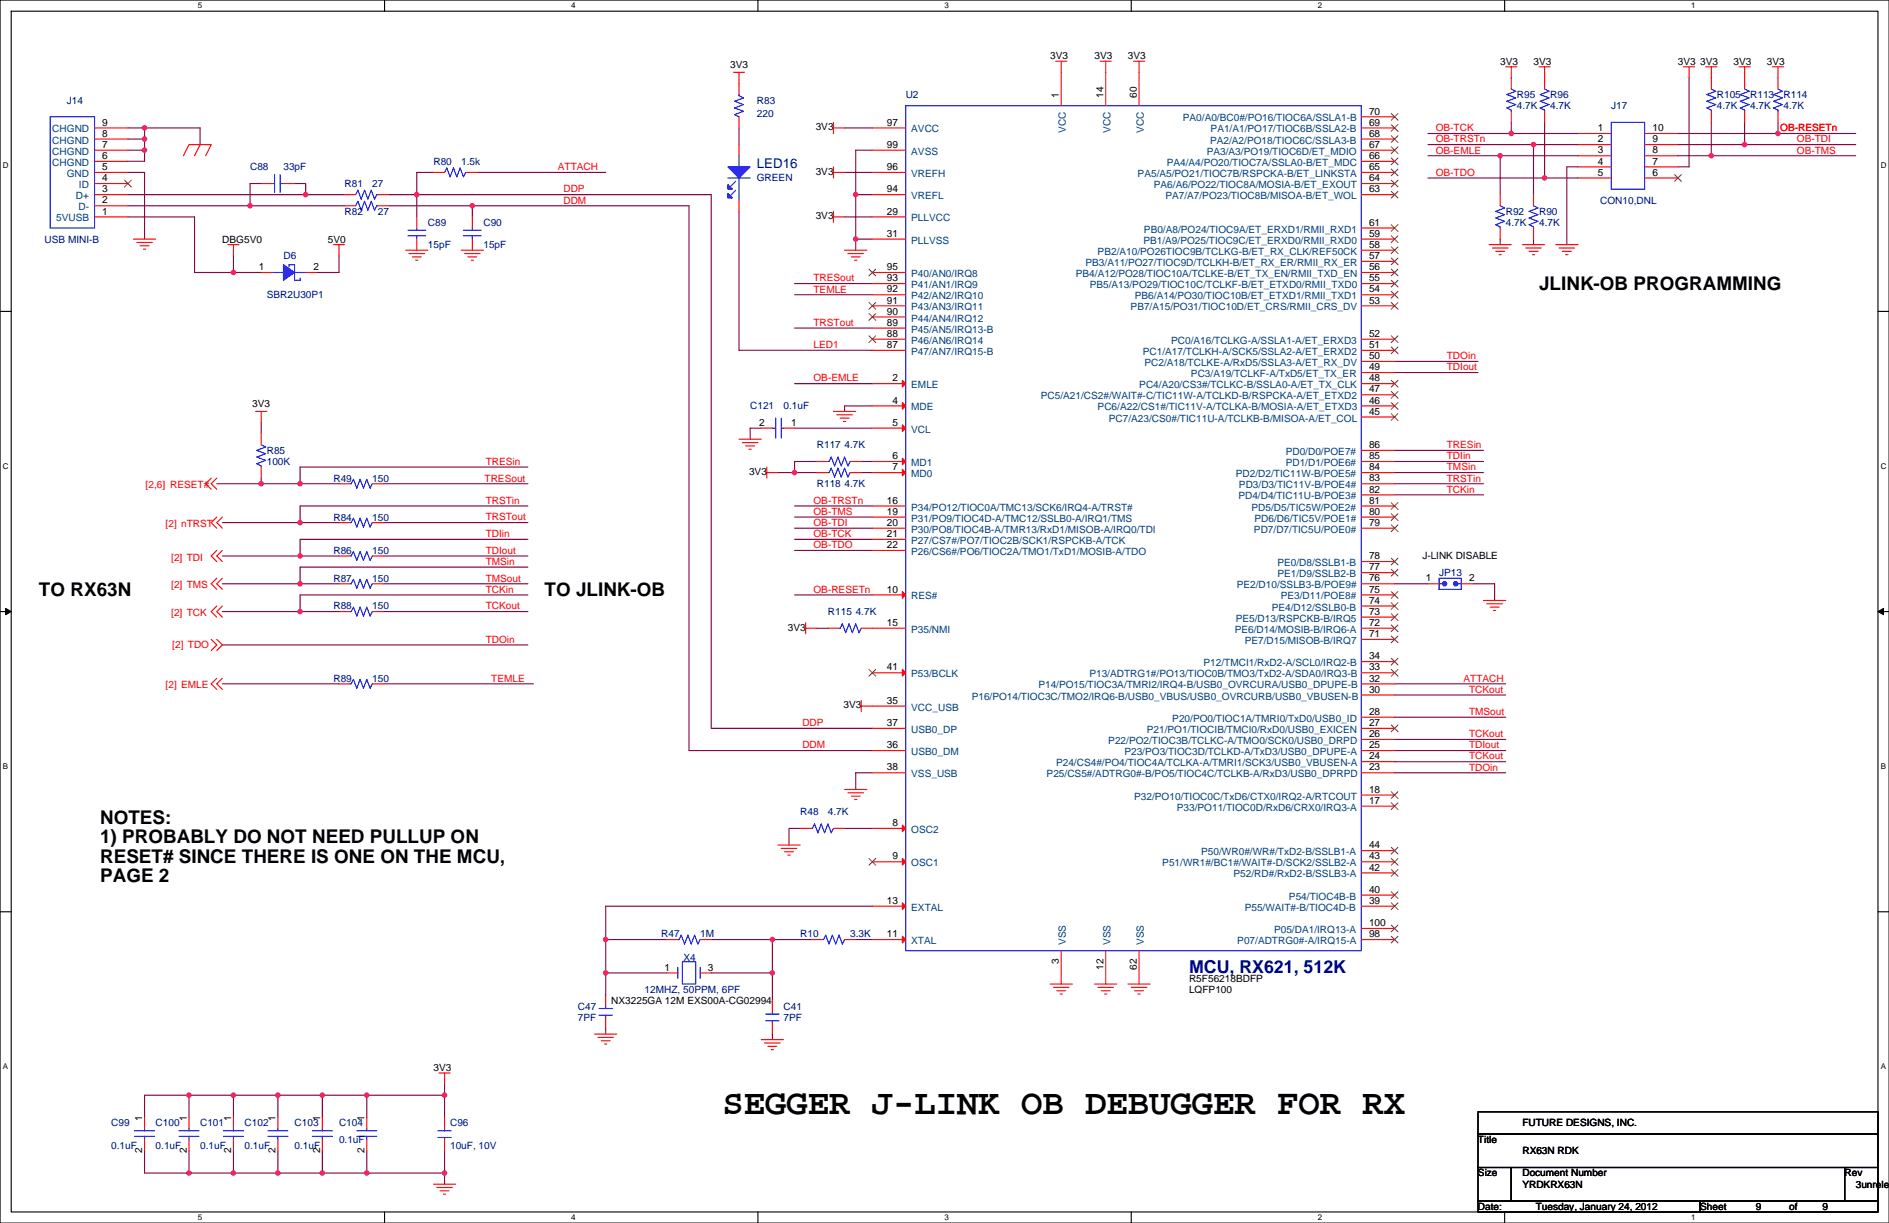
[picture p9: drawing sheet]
<svg xmlns="http://www.w3.org/2000/svg" width="432mm" height="279mm" viewBox="0 0 432 279" stroke-linecap="round" stroke-linejoin="round" font-family="sans-serif">
<path d="M0 0h431.8v279.4h-431.8zM2.6 2.6h426.7v274.3h-426.7z" fill="none" stroke="#000" stroke-width=".25"/>
<g fill="#fff">
<path d="M45.2 .3h1v2h-1z"/>
<path d="M45.2 277.1h1v2.1h-1z"/>
</g>
<path d="M87.9 0v2.6M87.9 276.9v2.5" fill="none" stroke="#000" stroke-width=".25"/>
<g fill="#fff">
<path d="M130.6 .3h1v2h-1z"/>
<path d="M130.6 277.1h1v2.1h-1z"/>
</g>
<path d="M173.2 0v2.6M173.2 276.9v2.5" fill="none" stroke="#000" stroke-width=".25"/>
<g fill="#fff">
<path d="M215.9 .3h1v2h-1z"/>
<path d="M215.9 277.1h1v2.1h-1z"/>
</g>
<path d="M258.6 0v2.6M258.6 276.9v2.5" fill="none" stroke="#000" stroke-width=".25"/>
<g fill="#fff">
<path d="M301.3 .3h1v2h-1z"/>
<path d="M301.3 277.1h1v2.1h-1z"/>
</g>
<path d="M343.9 0v2.6M343.9 276.9v2.5" fill="none" stroke="#000" stroke-width=".25"/>
<g fill="#fff">
<path d="M386.6 .3h1v2h-1z"/>
<path d="M386.6 277.1h1v2.1h-1z"/>
<path d="M.7 36.9h1.2v2h-1.2z"/>
<path d="M429.9 36.9h1.3v2h-1.3z"/>
<path d="M.7 105.4h1.2v2.1h-1.2z"/>
<path d="M429.9 105.4h1.3v2.1h-1.3z"/>
</g>
<path d="M0 71.1h2.6M429.3 71.1h2.5" fill="none" stroke="#000" stroke-width=".25"/>
<g fill="#fff">
<path d="M.7 174h1.2v2h-1.2z"/>
<path d="M429.9 174h1.2v2h-1.2z"/>
</g>
<path d="M0 139.7h2.6M429.3 139.7h2.5" fill="none" stroke="#000" stroke-width=".25"/>
<path d="M1.3 139l1.3 .7-1.3 .7zM429.3 139.7l1.3-.7v1.4z" fill="#000" stroke="#000" stroke-width=".23"/>
<g fill="#fff">
<path d="M.7 242.6h1.2v2h-1.2z"/>
<path d="M429.9 242.6h1.2v2h-1.2z"/>
</g>
<path d="M0 208.3h2.6M429.3 208.3h2.5M337.8 254h91.5v5.1h-91.5zM337.8 259.1h91.5v7.6h-91.5zM337.8 266.7h7.7v7.6h-7.7zM337.8 274.3h50.8v2.6h-50.8zM345.5 266.7h76.2v7.6h-76.2zM388.6 274.3h40.7v2.6h-40.7zM421.7 266.7h7.6v7.6h-7.6z" fill="none" stroke="#000" stroke-width=".25"/>
<g fill="none" stroke="#800040" stroke-width=".25">
<path d="M386.1 17.8v20.3h-2.5M29.2 39.4h3.8v15.2M29.2 31.8h3.8M29.2 34.3h3.8v2.6h-3.8M29.2 29.2h3.8M33 31.8v2.5M33 29.2v2.6M33 29.2h12.7v3.8M99.1 39.4h-3.8v5.1M109.2 39.4h29.3M168.9 29.2v3.8M193.1 39.4h6.3"/>
<path d="M193.1 29.2h6.3M199.4 34.3h-3.8v10.2M326.4 33h24.1M326.4 35.6h16.5M326.4 30.5h19.1M342.9 35.6v8.9M342.9 35.6h17.8M345.5 28v2.5M345.5 30.5h15.2M350.5 33h10.2M350.5 33v11.5M353.1 28v12.7"/>
<path d="M360.7 38.1h-2.5v17.8M391.2 35.6h33M391.2 28v7.6h-7.6M398.8 33h25.4M398.8 28v5h-15.2M406.4 30.5h17.8M406.4 28v2.5h-22.8M29.2 49.6h15.3v12.7h8.9M29.2 47h28M29.2 44.5h40.7M53.4 58.4v3.9M57.2 47h21.6"/>
<path d="M59.7 41.9h-2.5v5.1M67.3 41.9h2.6v2.6M69.9 44.5h8.9M77.5 58.4v3.9h-5.1M88.9 44.5h6.4M88.9 47h19.1v2.6M95.3 44.5h67.3v121.9h36.8M95.3 44.5v5.1M108 47h49.5v124.5h41.9M168.9 48.3v31.7h30.5M193.1 49.6h6.3M195.6 44.5h3.8"/>
<path d="M195.6 54.6h3.8M195.6 54.6v2.6M195.6 44.5v10.1M326.4 40.7h26.7M342.9 54.6v1.3M350.5 54.6v1.3M353.1 40.7h7.6M53.4 62.3h6.3M181.6 75h17.8M181.6 67.3h17.8M181.6 64.8h17.8M59.7 96.5v2.6"/>
<path d="M174 97.8h-2.5v2.6M181.6 87.7h17.8M181.6 97.8h17.8M199.4 92.7h-6.3v1.3M318.8 85.1h19M318.8 82.6h19M49.6 110.5h10.1M50.8 119.4h17.8M59.7 109.2v1.3h8.9M68.6 119.4h8.9M68.6 110.5h8.9M87.7 110.5h33"/>
<path d="M87.7 119.4h33M120.7 115.6h-52.1v3.8M120.7 106.7h-52.1v3.8M177.8 108h3.8M181.6 115.6h17.8M181.6 118.1h17.8M181.6 108h5.1M186.7 105.4h-5.1v2.6M196.9 105.4h2.5M196.9 108h2.5M318.8 113.1h20.3M318.8 102.9h20.3"/>
<path d="M318.8 105.4h20.3M318.8 108h20.3M318.8 110.5h20.3M50.8 127h17.8M50.8 133.4h17.8M50.8 139.7h17.8M68.6 127h8.9M68.6 133.4h8.9M87.7 127h33M87.7 133.4h33M87.7 139.7h33M120.7 123.2h-52.1v3.8"/>
<path d="M120.7 129.6h-52.1v3.8M120.7 135.9h-52.1v3.8h8.9M181.6 120.7h17.8M181.6 123.2h17.8M181.6 125.8h17.8M181.6 135.9h17.8M318.8 133.4h7.6M336.6 133.4h5.1v3.8M50.8 147.3h69.9M50.8 156.2h26.7M87.7 156.2h34.2M186.7 143.5h2.6"/>
<path d="M318.8 158.8h25.4M318.8 156.2h25.4M199.4 176.6h-3.8v3.8M318.8 176.6h25.4M318.8 174h25.4M318.8 171.5h25.4M318.8 168.9h25.4M318.8 163.9h25.4M182.9 189.3h-2.5v3.8M193.1 189.3h6.3M138.5 214.7v7.6M138.5 214.7h13.9"/>
<path d="M162.6 214.7h14M176.6 214.7h8.8M176.6 214.7v13.9M195.6 214.7h3.8M199.4 207h-60.9v7.7M138.5 235v1.2M138.5 222.3h13.9M138.5 222.3v5.1M162.6 222.3h14M176.6 236.2v1.3M43.2 250.2h10.2M43.2 250.2h-10.2v5.1"/>
<path d="M43.2 250.2v5.1M53.4 250.2v5.1M53.4 250.2h10.1M63.5 250.2v5.1M63.5 250.2h10.2M73.7 250.2v5.1M73.7 250.2h10.1M83.8 250.2h17.8M83.8 250.2v5.1M101.6 250.2v5.1M101.6 247.7v2.5M33 262.9v5.1h10.2"/>
<path d="M43.2 268h10.2M43.2 262.9v5.1M53.4 262.9v5.1M53.4 268h10.1M63.5 262.9v5.1M63.5 268h10.2M73.7 262.9v5.1M73.7 268h10.1M83.8 268h17.8M83.8 262.9v5.1M101.6 268v2.5M101.6 262.9v5.1"/>
</g>
<g fill="#f0f" stroke="#f0f" stroke-width=".25">
<circle cx="69.9" cy="44.5" r=".5"/>
<circle cx="57.2" cy="47" r=".5"/>
<circle cx="95.3" cy="44.5" r=".5"/>
<circle cx="108" cy="47" r=".5"/>
<circle cx="83.8" cy="268" r=".5"/>
<circle cx="101.6" cy="250.2" r=".5"/>
<circle cx="63.5" cy="250.2" r=".5"/>
<circle cx="53.3" cy="250.2" r=".5"/>
<circle cx="83.8" cy="250.2" r=".5"/>
<circle cx="73.7" cy="250.2" r=".5"/>
<circle cx="43.2" cy="268" r=".5"/>
<circle cx="73.7" cy="268" r=".5"/>
<circle cx="43.2" cy="250.2" r=".5"/>
<circle cx="63.5" cy="268" r=".5"/>
<circle cx="53.3" cy="268" r=".5"/>
<circle cx="53.3" cy="62.2" r=".5"/>
<circle cx="33" cy="29.2" r=".5"/>
<circle cx="33" cy="34.3" r=".5"/>
<circle cx="33" cy="31.8" r=".5"/>
<circle cx="101.6" cy="268" r=".5"/>
<circle cx="195.6" cy="54.6" r=".5"/>
<circle cx="195.6" cy="44.5" r=".5"/>
<circle cx="68.6" cy="119.4" r=".5"/>
<circle cx="68.6" cy="127" r=".5"/>
<circle cx="68.6" cy="133.4" r=".5"/>
<circle cx="68.6" cy="139.7" r=".5"/>
<circle cx="68.6" cy="110.5" r=".5"/>
<circle cx="59.7" cy="110.5" r=".5"/>
<circle cx="138.4" cy="222.3" r=".5"/>
<circle cx="176.5" cy="222.3" r=".5"/>
<circle cx="176.5" cy="214.6" r=".5"/>
<circle cx="138.4" cy="214.6" r=".5"/>
<circle cx="345.4" cy="30.5" r=".5"/>
<circle cx="406.4" cy="30.5" r=".5"/>
<circle cx="398.8" cy="33" r=".5"/>
<circle cx="391.2" cy="35.6" r=".5"/>
<circle cx="342.9" cy="35.6" r=".5"/>
<circle cx="350.5" cy="33" r=".5"/>
<circle cx="353.1" cy="40.6" r=".5"/>
<circle cx="181.6" cy="108" r=".5"/>
</g>
<g fill="none" stroke="#f00" stroke-width=".25">
<path d="M167.7 16.5h2.5M168.9 16.5v5.1M241.3 14h2.6M242.6 14v10.2M251.5 14h2.5M252.8 14v10.2M259.1 14h2.5M260.4 14v10.2M344.2 15.3h2.5M345.5 15.3v2.5M345.5 17.8v2.5M351.8 15.3h2.6"/>
<path d="M353.1 15.3v5M384.8 15.3h2.6M386.1 15.3v2.5M389.9 15.3h2.6M391.2 15.3v5M397.5 15.3h2.6M398.8 15.3v5M405.2 15.3h2.5M406.4 15.3v5M21.6 39.4h7.6M21.6 36.9h7.6M21.6 34.3h7.6"/>
<path d="M21.6 31.8h7.6M21.6 29.2h7.6M41.9 35.6l1.3-2.6h5.1l-1.3 2.6M45.7 33l-1.2 2.6M99.1 39.4h2.5M106.7 39.4h2.5M168.9 26.7v2.5M168.9 33v2.6M190.5 29.2h2.6M190.5 28v2.5M190.5 39.4h2.6M190.5 38.1v2.6"/>
<path d="M199.4 39.4h7.6M199.4 29.2h7.6M199.4 34.3h7.6M311.2 39.4h7.6M311.2 36.9h7.6M311.2 34.3h7.6M311.2 31.8h7.6M311.2 29.2h7.6M311.2 26.7h7.6M345.5 25.4v2.6M353.1 25.4v2.6M360.7 30.5h7.6"/>
<path d="M360.7 33h7.6M360.7 35.6h7.6M360.7 38.1h7.6M375.9 38.1h7.7M375.9 35.6h7.7M375.9 33h7.7M375.9 30.5h7.7M391.2 25.4v2.6M398.8 25.4v2.6M406.4 25.4v2.6M21.6 49.6h7.6M21.6 47h7.6"/>
<path d="M21.6 44.5h7.6M21.6 41.9h7.6M30.5 54.6h5.1M31.3 55.4h3.5M32 56.2h2.1M32.8 56.9h.5M52.1 55.9h2.5M53.4 55.9v2.5M59.7 41.9h2.6M64.8 41.9h2.5M76.2 55.9h2.6M77.5 55.9v2.5"/>
<path d="M78.8 47h2.5M78.8 44.5h2.5M86.4 47h2.5M86.4 44.5h2.5M92.7 57.2h5.1M93.5 57.9h3.5M94.3 58.7h2M95 59.5h.5M95.3 49.6v2.5M95.3 54.6v2.6M105.4 57.2h5.1M106.2 57.9h3.5"/>
<path d="M107 58.7h2M107.7 59.5h.5M108 49.6v2.5M108 54.6v2.6M168.9 45.7v2.6M190.5 49.6h2.6M190.5 48.3v2.5M193.1 57.2h5M193.8 57.9h3.6M194.6 58.7h2M195.3 59.5h.6M199.4 49.6h7.6"/>
<path d="M199.4 54.6h7.6M199.4 44.5h7.6M311.2 59.7h7.6M311.2 57.2h7.6M311.2 54.6h7.6M311.2 52.1h7.6M311.2 44.5h7.6M311.2 41.9h7.6M340.4 55.9h5.1M341.1 56.7h3.6M341.9 57.4h2M342.7 58.2h.5"/>
<path d="M342.9 52.1v2.5M342.9 44.5v2.5M348 55.9h5.1M348.8 56.7h3.5M349.5 57.4h2.1M350.3 58.2h.5M350.5 52.1v2.5M350.5 44.5v2.5M355.6 55.9h5.1M356.4 56.7h3.5M357.1 57.4h2.1M357.9 58.2h.5"/>
<path d="M360.7 40.7h7.6M375.9 40.7h7.7M59.7 62.3h2.6M69.9 62.3h2.5M199.4 77.5h7.6M199.4 75h7.6M199.4 72.4h7.6M199.4 69.9h7.6M199.4 67.3h7.6M199.4 64.8h7.6M199.4 62.3h7.6M311.2 77.5h7.6"/>
<path d="M311.2 69.9h7.6M311.2 67.3h7.6M311.2 64.8h7.6M311.2 62.3h7.6M58.4 94h2.6M59.7 94v2.5M59.7 99.1v2.5M174 97.8h2.6M179.1 97.8h2.5M190.5 94h5.1M191.3 94.8h3.5M192 95.5h2.1"/>
<path d="M192.8 96.3h.5M199.4 87.7h7.6M199.4 92.7h7.6M199.4 97.8h7.6M199.4 80h7.6M311.2 95.3h7.6M311.2 92.7h7.6M311.2 90.2h7.6M311.2 87.7h7.6M311.2 85.1h7.6M311.2 82.6h7.6M311.2 80h7.6"/>
<path d="M48.3 109.2l-1.3 1.3 1.3 1.3M49.6 118.1l-1.3 1.3 1.3 1.3M49.6 109.2l-1.3 1.3 1.3 1.3M50.8 118.1l-1.2 1.3 1.2 1.3M59.7 106.7v2.5M77.5 110.5h2.5M77.5 119.4h2.5M85.1 110.5h2.6M85.1 119.4h2.6M168.9 100.4h5.1M169.7 101.1h3.5M170.5 101.9h2"/>
<path d="M171.2 102.6h.5M175.3 108h2.5M175.3 106.7v2.5M186.7 105.4h2.6M186.7 108h2.6M194.3 105.4h2.6M194.3 108h2.6M199.4 105.4h7.6M199.4 108h7.6M199.4 115.6h7.6M199.4 118.1h7.6M311.2 118.1h7.6"/>
<path d="M311.2 115.6h7.6M311.2 113.1h7.6M311.2 110.5h7.6M311.2 108h7.6M311.2 105.4h7.6M311.2 102.9h7.6M49.6 125.8l-1.3 1.2 1.3 1.3M49.6 132.1l-1.3 1.3 1.3 1.2M49.6 138.5l-1.3 1.2 1.3 1.3M50.8 125.8l-1.2 1.2 1.2 1.3M50.8 132.1l-1.2 1.3 1.2 1.2M50.8 138.5l-1.2 1.2 1.2 1.3"/>
<path d="M77.5 139.7h2.5M77.5 127h2.5M77.5 133.4h2.5M85.1 139.7h2.6M85.1 127h2.6M85.1 133.4h2.6M199.4 135.9h7.6M199.4 120.7h7.6M199.4 123.2h7.6M199.4 125.8h7.6M311.2 138.5h7.6M311.2 135.9h7.6"/>
<path d="M311.2 133.4h7.6M311.2 130.8h7.6M311.2 128.3h7.6M311.2 120.7h7.6M326.4 133.4h2.6M334 133.4h2.6M339.1 137.2h5.1M339.9 137.9h3.5M340.6 138.7h2.1M341.4 139.5h.5M48.3 146.1l1.3 1.2-1.3 1.3M49.6 146.1l1.2 1.2-1.2 1.3"/>
<path d="M49.6 155l-1.3 1.2 1.3 1.3M50.8 155l-1.2 1.2 1.2 1.3M77.5 156.2h2.5M85.1 156.2h2.6M184.2 143.5h2.5M184.2 142.3v2.5M189.3 143.5h2.5M196.9 143.5h10.1M199.4 153.7h7.6M311.2 158.8h7.6M311.2 156.2h7.6M311.2 153.7h7.6"/>
<path d="M311.2 151.2h7.6M311.2 146.1h7.6M311.2 143.5h7.6M311.2 141h7.6M196.9 161.3h10.1M196.9 160v2.6M199.4 171.5h7.6M199.4 166.4h7.6M199.4 176.6h7.6M311.2 176.6h7.6M311.2 174h7.6M311.2 171.5h7.6"/>
<path d="M311.2 168.9h7.6M311.2 166.4h7.6M311.2 163.9h7.6M177.8 193.1h5.1M178.6 193.8h3.5M179.3 194.6h2.1M180.1 195.3h.5M182.9 189.3h2.5M190.5 189.3h2.6M193.1 180.4h5M193.8 181.1h3.6M194.6 181.9h2"/>
<path d="M195.3 182.6h.6M199.4 189.3h7.6M199.4 196.9h7.6M311.2 184.2h7.6M311.2 181.6h7.6M311.2 199.4h7.6M311.2 196.9h7.6M311.2 194.3h7.6M152.4 214.7h2.6M160 214.7h2.6M185.4 214.7h2.6M193.1 214.7h2.5"/>
<path d="M199.4 214.7h7.6M199.4 207h7.6M242.6 217.2v7.6M252.8 217.2v7.6M260.4 217.2v7.6M311.2 207h7.6M311.2 204.5h7.6M311.2 214.7h7.6M311.2 212.1h7.6M135.9 236.2h5.1M136.7 237h3.5M137.4 237.8h2.1"/>
<path d="M138.2 238.5h.5M138.5 227.4v2.5M138.5 232.4v2.6M152.4 222.3h2.6M160 222.3h2.6M174 237.5h5.1M174.8 238.3h3.5M175.5 239h2.1M176.3 239.8h.5M176.6 228.6v2.6M176.6 233.7v2.5M240.1 224.8h5"/>
<path d="M240.8 225.6h3.6M241.6 226.3h2M242.3 227.1h.5M250.2 224.8h5.1M251 225.6h3.5M251.7 226.3h2.1M252.5 227.1h.5M257.8 224.8h5.1M258.6 225.6h3.5M259.4 226.3h2M260.1 227.1h.5M33 255.3v2.5"/>
<path d="M43.2 255.3v2.5M53.4 255.3v2.5M63.5 255.3v2.5M73.7 255.3v2.5M83.8 255.3v2.5M100.4 245.1h2.5M101.6 245.1v2.6M101.6 255.3v2.5M33 260.4v2.5M43.2 260.4v2.5M53.4 260.4v2.5M63.5 260.4v2.5"/>
<path d="M73.7 260.4v2.5M83.8 260.4v2.5M99.1 270.5h5.1M99.8 271.3h3.6M100.6 272.1h2M101.4 272.8h.5M101.6 260.4v2.5"/>
</g>
<g fill="none" stroke="#00f" stroke-width=".25">
<path d="M11.5 26.7h10.1v25.4h-10.1zM62.8 39.9v4.1M64 39.9v4.1M106.7 39.4h-.3l-.5 1-.7-2-.8 2-.7-2-.8 2-.8-2-.5 1M168.9 21.6v.3l1 .5-2 .7 2 .8-2 .8 2 .7-2 .8 1 .5M168.9 35.6v2.5M207 24.2h104.2v193h-104.2zM345.5 20.3l1 .5-2.1 .8 2.1 .8-2.1 .7 2.1 .8-2.1 .8 1.1 .5v.2M353.1 20.3l1 .5-2 .8 2 .8-2 .7 2 .8-2 .8 1 .5v.2M368.3 28h7.6v15.2h-7.6zM391.2 20.3l1 .5-2 .8 2 .8-2 .7 2 .8-2 .8 1 .5v.2M398.8 20.3l1 .5-2 .8 2 .8-2 .7 2 .8-2 .8 1 .5v.2"/>
<path d="M406.4 20.3l1 .5-2 .8 2 .8-2 .7 2 .8-2 .8 1 .5v.2M62.3 41.9h.5M64 41.9h.8M81.3 47l.5-1 .8 2 .7-2 .8 2 .8-2 .7 2 .5-1h.3M86.4 44.5h-.3l-.5 1-.7-2-.8 2-.8-2-.7 2-.8-2-.5 1M93.2 52.6h4.1M93.2 53.9h4.1M95.3 52.1v.5M95.3 53.9v.7M105.9 52.6h4.1M105.9 53.9h4.1M108 52.1v.5"/>
<path d="M108 53.9v.7M166.4 40.7h5.1M168.2 41.4l-1.3 1.3M168.2 43.5l-1.3 1.2M168.9 40.7v5M342.9 47l1 .5-2 .8 2 .7-2 .8 2 .8-2 .7 1 .5v.3M350.5 47l1.1 .5-2.1 .8 2.1 .7-2.1 .8 2.1 .8-2.1 .7 1 .5v.3M62.3 62.3h2.5M66.1 61v-.5h1.2v3.5h1.3v-.5M67.3 62.3h2.6M176.6 97.8h.7M177.3 95.5v4.6"/>
<path d="M178.6 95.5v4.6M178.6 97.8h.5M59.7 101.6l1 .5-2 .8 2 .8-2 .7 2 .8-2 .7 1 .5v.3M80 110.5h.3l.5-1 .8 2 .7-2 .8 2 .7-2 .8 2 .5-1M80 119.4h.3l.5-1 .8 2 .7-2 .8 2 .7-2 .8 2 .5-1M189.3 105.4h.2l.5-1 .8 2 .7-2 .8 2 .8-2 .7 2 .5-1M189.3 108h.2l.5-1 .8 2 .7-2 .8 2 .8-2 .7 2 .5-1M80 139.7h.3l.5-1 .8 2 .7-2 .8 2 .7-2 .8 2 .5-1M80 127h.3l.5-1 .8 2 .7-2 .8 2 .7-2 .8 2 .5-1M80 133.4h.3l.5-1 .8 2 .7-2 .8 2 .7-2 .8 2 .5-1M329 132.1h5v2.5h-5zM329 133.4h.7"/>
<path d="M333.3 133.4h.7M80 156.2h.3l.5-1 .8 2 .7-2 .8 2 .7-2 .8 2 .5-1M191.8 143.5h.2l.6-1 .7 2 .8-2 .7 2 .8-2 .8 2 .5-1M185.4 189.3h.3l.5-1.1 .8 2.1 .7-2.1 .8 2.1 .8-2.1 .7 2.1 .5-1M155 214.7h.2l.5-1.1 .8 2.1 .7-2.1 .8 2.1 .8-2.1 .7 2.1 .5-1M156 219.7h3v5.1h-3zM188 214.7h.2l.5-1.1 .8 2.1 .8-2.1 .7 2.1 .8-2.1 .8 2.1 .5-1M136.9 231.9h3.1M136.9 230.4h3.1M138.5 229.9v.5M138.5 231.9v.5M155 221v2.5"/>
<path d="M160 221v2.5M175 233.2h3.1M175 231.7h3.1M176.6 231.2v.5M176.6 233.2v.5M30.8 259.6h4.5M30.8 258.3h4.5M33 257.8v.5M33 259.6v.8M40.9 259.6h4.6M40.9 258.3h4.6M43.2 257.8v.5"/>
<path d="M43.2 259.6v.8M51.1 259.6h4.5M51.1 258.3h4.5M53.4 257.8v.5M53.4 259.6v.8M61.2 259.6h4.6M61.2 258.3h4.6M63.5 257.8v.5M63.5 259.6v.8M71.4 259.6h4.6M71.4 258.3h4.6M73.7 257.8v.5"/>
<path d="M73.7 259.6v.8M81.6 259.6h4.5M81.6 258.3h4.5M83.8 257.8v.5M83.8 259.6v.8M100.1 259.9h3M100.1 258.3h3M101.6 257.8v.5M101.6 259.9v.5"/>
</g>
<g fill="#f00" stroke="#f00" stroke-width=".25">
<path d="M206.3 86.9l.7 .8-.7 .7z"/>
<path d="M206.3 92l.7 .7-.7 .8z"/>
<path d="M206.3 97l.7 .8-.7 .8z"/>
<path d="M206.3 104.7l.7 .7-.7 .8z"/>
<path d="M206.3 107.2l.7 .8-.7 .7z"/>
<path d="M206.3 188.5l.7 .8-.7 .7z"/>
<path d="M206.3 196.1l.7 .8-.7 .7z"/>
<path d="M206.3 135.1l.7 .8-.7 .8z"/>
<path d="M206.3 213.9l.7 .8-.7 .7z"/>
<path d="M206.3 206.3l.7 .7-.7 .8z"/>
<path d="M206.3 152.9l.7 .8-.7 .8z"/>
</g>
<g fill="none" stroke="#804000" stroke-width=".23">
<path d="M318 38.6l1.6 1.6M318 36.1l1.6 1.5M318 33.5l1.6 1.6M318 31l1.6 1.6M318 28.5l1.6 1.5M318 25.9l1.6 1.6M319.6 38.6l-1.6 1.6M319.6 36.1l-1.6 1.5M319.6 33.5l-1.6 1.6M319.6 31l-1.6 1.6M319.6 28.5l-1.6 1.5M319.6 25.9l-1.6 1.6"/>
<path d="M382.8 39.9l1.5 1.5M384.3 39.9l-1.5 1.5M28.5 41.2l1.5 1.5M30 41.2l-1.6 1.5M318 58.9l1.6 1.6M318 56.4l1.6 1.6M318 53.9l1.6 1.5M318 51.3l1.6 1.6M318 43.7l1.6 1.6M318 41.2l1.6 1.5M319.6 58.9l-1.6 1.6M319.6 56.4l-1.6 1.6"/>
<path d="M319.6 53.9l-1.6 1.5M319.6 51.3l-1.6 1.6M319.6 43.7l-1.6 1.6M319.6 41.2l-1.6 1.5M198.6 76.7l1.6 1.6M198.6 71.6l1.6 1.6M198.6 69.1l1.6 1.6M198.6 61.5l1.6 1.5M200.2 76.7l-1.6 1.6M200.2 71.6l-1.6 1.6M200.2 69.1l-1.6 1.6M200.2 61.5l-1.6 1.5"/>
<path d="M318 79.3l1.6 1.5M318 76.7l1.6 1.6M318 69.1l1.6 1.6M318 66.6l1.6 1.5M318 64l1.6 1.6M318 61.5l1.6 1.5M319.6 79.3l-1.6 1.5M319.6 76.7l-1.6 1.6M319.6 69.1l-1.6 1.6M319.6 66.6l-1.6 1.5M319.6 64l-1.6 1.6M319.6 61.5l-1.6 1.5"/>
<path d="M318 94.5l1.6 1.6M318 92l1.6 1.5M318 89.4l1.6 1.6M318 86.9l1.6 1.5M319.6 94.5l-1.6 1.6M319.6 92l-1.6 1.5M319.6 89.4l-1.6 1.6M319.6 86.9l-1.6 1.5M318 119.9l1.6 1.6M318 117.4l1.6 1.5M318 114.8l1.6 1.6M319.6 119.9l-1.6 1.6"/>
<path d="M319.6 117.4l-1.6 1.5M319.6 114.8l-1.6 1.6M318 137.7l1.6 1.5M318 135.1l1.6 1.6M318 130.1l1.6 1.5M318 127.5l1.6 1.6M319.6 137.7l-1.6 1.5M319.6 135.1l-1.6 1.6M319.6 130.1l-1.6 1.5M319.6 127.5l-1.6 1.6M198.6 152.9l1.6 1.6M200.2 152.9l-1.6 1.6"/>
<path d="M318 152.9l1.6 1.6M318 150.4l1.6 1.5M318 145.3l1.6 1.6M318 142.8l1.6 1.5M318 140.2l1.6 1.6M319.6 152.9l-1.6 1.6M319.6 150.4l-1.6 1.5M319.6 145.3l-1.6 1.6M319.6 142.8l-1.6 1.5M319.6 140.2l-1.6 1.6M318 165.6l1.6 1.6M319.6 165.6l-1.6 1.6"/>
<path d="M198.6 196.1l1.6 1.6M200.2 196.1l-1.6 1.6M318 183.4l1.6 1.6M318 180.9l1.6 1.5M318 198.6l1.6 1.6M318 196.1l1.6 1.6M318 193.6l1.6 1.5M319.6 183.4l-1.6 1.6M319.6 180.9l-1.6 1.5M319.6 198.6l-1.6 1.6M319.6 196.1l-1.6 1.6M319.6 193.6l-1.6 1.5"/>
<path d="M318 206.3l1.6 1.5M318 203.7l1.6 1.6M318 213.9l1.6 1.5M318 211.3l1.6 1.6M319.6 206.3l-1.6 1.5M319.6 203.7l-1.6 1.6M319.6 213.9l-1.6 1.5M319.6 211.3l-1.6 1.6"/>
</g>
<g fill="#00f" stroke="#00f" stroke-width=".25">
<path d="M64.8 60.5l2.5 1.8-2.5 1.7z" fill-rule="evenodd"/>
<path d="M166.4 38.1h5.1l-2.6 2.6z" fill-rule="evenodd"/>
<path d="M166.4 42.2l1 1h-1z" fill-rule="evenodd"/>
<path d="M166.4 44.2l1 1h-1z" fill-rule="evenodd"/>
<circle cx="330.2" cy="133.4" r=".5"/>
<circle cx="332.7" cy="133.4" r=".5"/>
</g>
<text font-size="8.1" x="165.1" y="254.4">SEGGER J-LINK OB DEBUGGER FOR RX</text>
<g font-size="4.3">
<text x="351.8" y="66.3">JLINK-OB PROGRAMMING</text>
<text x="8.9" y="136.1">TO RX63N</text>
<text x="124.5" y="136.1">TO JLINK-OB</text>
<text x="22.9" y="188.2">NOTES:</text>
<text x="22.9" y="192.6">1) PROBABLY DO NOT NEED PULLUP ON</text>
<text x="22.9" y="197.1">RESET# SINCE THERE IS ONE ON THE MCU,</text>
<text x="22.9" y="201.6">PAGE 2</text>
</g>
<text font-size="4.1" fill="#000080" x="271.8" y="222.2">MCU, RX621, 512K</text>
<text font-size="3" fill="#000080" x="173" y="38.3">LED16</text>
<g font-size="2.3">
<text x="166.9" y="15.5">3V3</text>
<text x="240.1" y="13.5">3V3</text>
<text x="250.2" y="13.5">3V3</text>
<text x="257.8" y="13.5">3V3</text>
<text x="342.9" y="14.8">3V3</text>
<text x="350.5" y="14.8">3V3</text>
<text x="383.6" y="14.8">3V3</text>
<text x="388.6" y="14.8">3V3</text>
<text x="396.3" y="14.8">3V3</text>
<text x="403.9" y="14.8">3V3</text>
<text x="242.1" y="22.4" transform="rotate(-90 242.1 22.4)">1</text>
<text x="252.2" y="22.4" transform="rotate(-90 252.2 22.4)">14</text>
<text x="259.8" y="22.4" transform="rotate(-90 259.8 22.4)">60</text>
<text x="23.4" y="28.7">9</text>
<text x="186.5" y="29.8">3V3</text>
<text x="202.7" y="28.7">97</text>
<text x="312.9" y="26.2">70</text>
<text x="312.9" y="28.7">69</text>
<text x="365.3" y="30">1</text>
<text x="377.7" y="30">10</text>
<text x="23.4" y="33.8">7</text>
<text x="23.4" y="31.2">8</text>
<text x="202.7" y="33.8">99</text>
<text x="312.9" y="33.8">67</text>
<text x="312.9" y="31.2">68</text>
<text x="365.3" y="32.5">2</text>
<text x="365.3" y="35.1">3</text>
<text x="377.7" y="35.1">8</text>
<text x="377.7" y="32.5">9</text>
<text x="23.4" y="41.4">4</text>
<text x="23.4" y="38.9">5</text>
<text x="23.4" y="36.3">6</text>
<text x="186.5" y="39.9">3V3</text>
<text x="202.7" y="38.9">96</text>
<text x="312.9" y="36.3">66</text>
<text x="312.9" y="38.9">65</text>
<text x="312.9" y="41.4">64</text>
<text x="365.3" y="37.6">4</text>
<text x="365.3" y="40.1">5</text>
<text x="377.7" y="40.1">6</text>
<text x="377.7" y="37.6">7</text>
<text x="23.4" y="46.5">2</text>
<text x="23.4" y="43.9">3</text>
<text x="202.7" y="43.9">94</text>
<text x="312.9" y="43.9">63</text>
<text x="23.4" y="49">1</text>
<text x="186.5" y="50.1">3V3</text>
<text x="202.7" y="49">29</text>
<text x="312.9" y="51.6">61</text>
<text x="50.8" y="55.4">DBG5V0</text>
<text x="75" y="55.4">5V0</text>
<text x="202.7" y="54.1">31</text>
<text x="312.9" y="54.1">59</text>
<text x="312.9" y="56.6">58</text>
<text x="312.9" y="59.2">57</text>
<text x="59.2" y="61.7">1</text>
<text x="71.6" y="61.7">2</text>
<text x="202.7" y="64.3">93</text>
<text x="202.7" y="61.7">95</text>
<text x="312.9" y="61.7">56</text>
<text x="312.9" y="64.3">55</text>
<text x="202.7" y="71.9">90</text>
<text x="202.7" y="69.3">91</text>
<text x="202.7" y="66.8">92</text>
<text x="312.9" y="69.3">53</text>
<text x="312.9" y="66.8">54</text>
<text x="202.7" y="77">88</text>
<text x="202.7" y="74.4">89</text>
<text x="312.9" y="77">52</text>
<text x="202.7" y="79.5">87</text>
<text x="312.9" y="79.5">51</text>
<text x="312.9" y="82">50</text>
<text x="204" y="87.1">2</text>
<text x="312.9" y="89.7">47</text>
<text x="312.9" y="87.1">48</text>
<text x="312.9" y="84.6">49</text>
<text x="57.7" y="93">3V3</text>
<text x="204" y="92.2">4</text>
<text x="312.9" y="92.2">46</text>
<text x="312.9" y="94.7">45</text>
<text x="173.5" y="97.3">2</text>
<text x="180.9" y="97.3">1</text>
<text x="204" y="97.3">5</text>
<text x="204" y="104.9">6</text>
<text x="204" y="107.4">7</text>
<text x="312.9" y="107.4">84</text>
<text x="312.9" y="104.9">85</text>
<text x="312.9" y="102.4">86</text>
<text x="171.2" y="108.5">3V3</text>
<text x="312.9" y="110">83</text>
<text x="312.9" y="112.5">82</text>
<text x="202.7" y="115.1">16</text>
<text x="202.7" y="117.6">19</text>
<text x="312.9" y="117.6">80</text>
<text x="312.9" y="115.1">81</text>
<text x="202.7" y="120.1">20</text>
<text x="202.7" y="122.7">21</text>
<text x="202.7" y="125.2">22</text>
<text x="312.9" y="120.1">79</text>
<text x="312.9" y="130.3">77</text>
<text x="312.9" y="127.8">78</text>
<text x="325.1" y="127.8">J-LINK DISABLE</text>
<text x="202.7" y="135.4">10</text>
<text x="312.9" y="132.8">76</text>
<text x="312.9" y="137.9">74</text>
<text x="312.9" y="135.4">75</text>
<text x="325.9" y="132.8">1</text>
<text x="335.8" y="132.8">2</text>
<text x="202.7" y="143">15</text>
<text x="312.9" y="143">72</text>
<text x="312.9" y="140.5">73</text>
<text x="180.1" y="144.1">3V3</text>
<text x="312.9" y="145.5">71</text>
<text x="202.7" y="153.2">41</text>
<text x="312.9" y="155.7">32</text>
<text x="312.9" y="153.2">33</text>
<text x="312.9" y="150.6">34</text>
<text x="192.8" y="161.8">3V3</text>
<text x="202.7" y="160.8">35</text>
<text x="312.9" y="158.2">30</text>
<text x="202.7" y="165.9">37</text>
<text x="312.9" y="165.9">27</text>
<text x="312.9" y="163.3">28</text>
<text x="202.7" y="170.9">36</text>
<text x="312.9" y="173.5">24</text>
<text x="312.9" y="170.9">25</text>
<text x="312.9" y="168.4">26</text>
<text x="202.7" y="176">38</text>
<text x="312.9" y="176">23</text>
<text x="312.9" y="181.1">18</text>
<text x="312.9" y="183.6">17</text>
<text x="204" y="188.7">8</text>
<text x="204" y="196.3">9</text>
<text x="312.9" y="196.3">43</text>
<text x="312.9" y="193.8">44</text>
<text x="312.9" y="204">40</text>
<text x="312.9" y="198.9">42</text>
<text x="202.7" y="206.5">13</text>
<text x="312.9" y="206.5">39</text>
<text x="202.7" y="214.1">11</text>
<text x="312.9" y="214.1">98</text>
<text x="312.9" y="211.6">100</text>
<text x="151.9" y="221.7">1</text>
<text x="161.8" y="221.7">3</text>
<text x="242.1" y="220.3" transform="rotate(-90 242.1 220.3)">3</text>
<text x="252.2" y="221.6" transform="rotate(-90 252.2 221.6)">12</text>
<text x="259.8" y="221.6" transform="rotate(-90 259.8 221.6)">62</text>
<text x="271.8" y="226.9">LQFP100</text>
<text x="271.8" y="224.3">R5F56218BDFP</text>
<text x="139.7" y="229.4">NX3225GA 12M EXS00A-CG02994</text>
<text x="99.1" y="244.6">3V3</text>
<text x="32.5" y="256.1" transform="rotate(-90 32.5 256.1)">1</text>
<text x="42.7" y="256.1" transform="rotate(-90 42.7 256.1)">1</text>
<text x="52.8" y="256.1" transform="rotate(-90 52.8 256.1)">1</text>
<text x="63" y="256.1" transform="rotate(-90 63 256.1)">1</text>
<text x="73.2" y="256.1" transform="rotate(-90 73.2 256.1)">1</text>
<text x="83.3" y="256.1" transform="rotate(-90 83.3 256.1)">1</text>
<text x="348" y="257.3">FUTURE DESIGNS, INC.</text>
<text x="32.5" y="263.4" transform="rotate(-90 32.5 263.4)">2</text>
<text x="42.7" y="263.4" transform="rotate(-90 42.7 263.4)">2</text>
<text x="52.8" y="263.4" transform="rotate(-90 52.8 263.4)">2</text>
<text x="63" y="263.4" transform="rotate(-90 63 263.4)">2</text>
<text x="73.2" y="263.4" transform="rotate(-90 73.2 263.4)">2</text>
<text x="83.3" y="263.4" transform="rotate(-90 83.3 263.4)">2</text>
<text x="337.8" y="261.2">Title</text>
<text x="348" y="263.7">RX63N RDK</text>
<text x="337.8" y="268.8">Size</text>
<text x="348" y="268.8">Document Number</text>
<text x="421.7" y="268.8">Rev</text>
<text x="348" y="271.3">YRDKRX63N</text>
<text x="424.2" y="271.3">3unrele</text>
<text x="337.8" y="276.4">Date:</text>
<text x="351" y="276.4">Tuesday, January 24, 2012</text>
<text x="388.6" y="276.4">Sheet</text>
<text x="401.3" y="276.4">9</text>
<text x="409" y="276.4">of</text>
<text x="416.6" y="276.4">9</text>
</g>
<g font-size="2.3" fill="#000080">
<text x="15.3" y="23.7">J14</text>
<text x="173" y="23.7">R83</text>
<text x="207" y="22.4">U2</text>
<text x="346.7" y="22.4">R95</text>
<text x="354.4" y="22.4">R96</text>
<text x="392.5" y="22.4">R105</text>
<text x="400.1" y="22.4">R113</text>
<text x="407.7" y="22.4">R114</text>
<text x="173" y="26.7">220</text>
<text x="346.7" y="24.9">4.7K</text>
<text x="354.4" y="24.9">4.7K</text>
<text x="368.3" y="24.9">J17</text>
<text x="392.5" y="24.9">4.7K</text>
<text x="400.1" y="24.9">4.7K</text>
<text x="407.7" y="24.9">4.7K</text>
<text x="57.2" y="38.9">C88</text>
<text x="64.8" y="38.9">33pF</text>
<text x="99.1" y="37.6">R80</text>
<text x="105.4" y="37.6">1.5k</text>
<text x="173" y="41.4">GREEN</text>
<text x="78.8" y="42.7">R81</text>
<text x="85.1" y="42.7">27</text>
<text x="365.8" y="46.5">CON10,DNL</text>
<text x="78.8" y="49.1">R82</text>
<text x="86.4" y="49.1">27</text>
<text x="97.8" y="51.6">C89</text>
<text x="110.5" y="51.6">C90</text>
<text x="344.2" y="49.1">R92</text>
<text x="344.2" y="51.6">4.7K</text>
<text x="351.8" y="49.1">R90</text>
<text x="351.8" y="51.6">4.7K</text>
<text x="10.2" y="55.4">USB MINI-B</text>
<text x="64.8" y="59.2">D6</text>
<text x="97.8" y="56.7">15pF</text>
<text x="110.5" y="56.7">15pF</text>
<text x="61" y="68.1">SBR2U30P1</text>
<text x="171.5" y="93.5">C121</text>
<text x="179.1" y="93.5">0.1uF</text>
<text x="61" y="103.7">R85</text>
<text x="61" y="106.2">100K</text>
<text x="186.7" y="102.4">R117 4.7K</text>
<text x="76.2" y="110">R49</text>
<text x="85.1" y="110">150</text>
<text x="186.7" y="111.3">R118 4.7K</text>
<text x="76.2" y="118.9">R84</text>
<text x="85.1" y="118.9">150</text>
<text x="76.2" y="126.5">R86</text>
<text x="85.1" y="126.5">150</text>
<text x="329" y="131.6">JP13</text>
<text x="76.2" y="132.9">R87</text>
<text x="85.1" y="132.9">150</text>
<text x="76.2" y="139.2">R88</text>
<text x="85.1" y="139.2">150</text>
<text x="189.3" y="140.5">R115 4.7K</text>
<text x="76.2" y="155.7">R89</text>
<text x="85.1" y="155.7">150</text>
<text x="182.9" y="186.2">R48</text>
<text x="189.2" y="186.2">4.7K</text>
<text x="151.2" y="214.2">R47</text>
<text x="160" y="214.2">1M</text>
<text x="182.9" y="214.2">R10</text>
<text x="194.3" y="214.2">3.3K</text>
<text x="156.2" y="219.5">X4</text>
<text x="147.3" y="226.9">12MHZ, 50PPM, 6PF</text>
<text x="132.1" y="230.7">C47</text>
<text x="132.1" y="233.2">7PF</text>
<text x="179.1" y="230.7">C41</text>
<text x="179.1" y="233.2">7PF</text>
<text x="25.4" y="257.3">C99</text>
<text x="35.6" y="257.3">C100</text>
<text x="45.7" y="257.3">C101</text>
<text x="55.9" y="257.3">C102</text>
<text x="67.3" y="257.3">C103</text>
<text x="77.5" y="257.3">C104</text>
<text x="102.9" y="257.3">C96</text>
<text x="25.4" y="262.4">0.1uF</text>
<text x="35.6" y="262.4">0.1uF</text>
<text x="45.7" y="262.4">0.1uF</text>
<text x="55.9" y="262.4">0.1uF</text>
<text x="67.3" y="262.4">0.1uF</text>
<text x="77.5" y="261.2">0.1uF</text>
<text x="102.9" y="262.4">10uF, 10V</text>
</g>
<g font-size="2.3" fill="#004080">
<text x="270.4" y="27.7">PA0/A0/BC0#/PO16/TIOC6A/SSLA1-B</text>
<text x="12" y="35.3">CHGND</text>
<text x="12" y="32.8">CHGND</text>
<text x="12" y="30.3">CHGND</text>
<text x="208.3" y="30.3">AVCC</text>
<text x="208.3" y="35.3">AVSS</text>
<text x="243.6" y="30.3" transform="rotate(-90 243.6 30.3)">VCC</text>
<text x="253.8" y="30.3" transform="rotate(-90 253.8 30.3)">VCC</text>
<text x="261.4" y="30.3" transform="rotate(-90 261.4 30.3)">VCC</text>
<text x="275.8" y="35.3">PA3/A3/PO19/TIOC6D/ET_MDIO</text>
<text x="276.6" y="32.8">PA2/A2/PO18/TIOC6C/SSLA3-B</text>
<text x="276.7" y="30.3">PA1/A1/PO17/TIOC6B/SSLA2-B</text>
<text x="12" y="37.9">CHGND</text>
<text x="15.3" y="40.4">GND</text>
<text x="208.3" y="40.4">VREFH</text>
<text x="260.1" y="40.4">PA5/A5/PO21/TIOC7B/RSPCKA-B/ET_LINKSTA</text>
<text x="266.7" y="37.9">PA4/A4/PO20/TIOC7A/SSLA0-B/ET_MDC</text>
<text x="17.4" y="45.5">D+</text>
<text x="18.1" y="43">ID</text>
<text x="208.3" y="45.5">VREFL</text>
<text x="263.8" y="43">PA6/A6/PO22/TIOC8A/MOSIA-B/ET_EXOUT</text>
<text x="266.4" y="45.5">PA7/A7/PO23/TIOC8B/MISOA-B/ET_WOL</text>
<text x="12.8" y="50.6">5VUSB</text>
<text x="17.9" y="48">D-</text>
<text x="208.3" y="50.6">PLLVCC</text>
<text x="261.5" y="53.1">PB0/A8/PO24/TIOC9A/ET_ERXD1/RMII_RXD1</text>
<text x="208.3" y="55.7">PLLVSS</text>
<text x="250.9" y="58.2">PB2/A10/PO26TIOC9B/TCLKG-B/ET_RX_CLK/REF50CK</text>
<text x="261.4" y="55.7">PB1/A9/PO25/TIOC9C/ET_ERXD0/RMII_RXD0</text>
<text x="208.3" y="65.8">P41/AN1/IRQ9</text>
<text x="208.3" y="63.3">P40/AN0/IRQ8</text>
<text x="245.9" y="63.3">PB4/A12/PO28/TIOC10A/TCLKE-B/ET_TX_EN/RMII_TXD_EN</text>
<text x="248.1" y="60.7">PB3/A11/PO27/TIOC9D/TCLKH-B/ET_RX_ER/RMII_RX_ER</text>
<text x="249.1" y="65.8">PB5/A13/PO29/TIOC10C/TCLKF-B/ET_ETXD0/RMII_TXD0</text>
<text x="208.3" y="70.9">P43/AN3/IRQ11</text>
<text x="208.3" y="68.4">P42/AN2/IRQ10</text>
<text x="258.4" y="70.9">PB7/A15/PO31/TIOC10D/ET_CRS/RMII_CRS_DV</text>
<text x="259.4" y="68.4">PB6/A14/PO30/TIOC10B/ET_ETXD1/RMII_TXD1</text>
<text x="208.3" y="76">P45/AN5/IRQ13-B</text>
<text x="208.3" y="73.4">P44/AN4/IRQ12</text>
<text x="208.3" y="81.1">P47/AN7/IRQ15-B</text>
<text x="208.3" y="78.5">P46/AN6/IRQ14</text>
<text x="261.2" y="81.1">PC1/A17/TCLKH-A/SCK5/SSLA2-A/ET_ERXD2</text>
<text x="261.6" y="83.6">PC2/A18/TCLKE-A/RxD5/SSLA3-A/ET_RX_DV</text>
<text x="267.7" y="78.5">PC0/A16/TCLKG-A/SSLA1-A/ET_ERXD3</text>
<text x="208.3" y="88.7">EMLE</text>
<text x="260.4" y="88.7">PC4/A20/CS3#/TCLKC-B/SSLA0-A/ET_TX_CLK</text>
<text x="272.2" y="86.1">PC3/A19/TCLKF-A/TxD5/ET_TX_ER</text>
<text x="208.3" y="93.8">MDE</text>
<text x="237.9" y="91.2">PC5/A21/CS2#/WAIT#-C/TIC11W-A/TCLKD-B/RSPCKA-A/ET_ETXD2</text>
<text x="250.9" y="93.8">PC6/A22/CS1#/TIC11V-A/TCLKA-B/MOSIA-A/ET_ETXD3</text>
<text x="208.3" y="98.8">VCL</text>
<text x="253.5" y="96.3">PC7/A23/CS0#/TIC11U-A/TCLKB-B/MISOA-A/ET_COL</text>
<text x="208.3" y="106.5">MD1</text>
<text x="293.9" y="106.5">PD1/D1/POE6#</text>
<text x="293.9" y="103.9">PD0/D0/POE7#</text>
<text x="208.3" y="109">MD0</text>
<text x="282.5" y="109">PD2/D2/TIC11W-B/POE5#</text>
<text x="283.2" y="111.5">PD3/D3/TIC11V-B/POE4#</text>
<text x="208.3" y="116.6">P34/PO12/TIOC0A/TMC13/SCK6/IRQ4-A/TRST#</text>
<text x="208.3" y="119.2">P31/PO9/TIOC4D-A/TMC12/SSLB0-A/IRQ1/TMS</text>
<text x="283.1" y="114.1">PD4/D4/TIC11U-B/POE3#</text>
<text x="286.1" y="116.6">PD5/D5/TIC5W/POE2#</text>
<text x="286.8" y="119.2">PD6/D6/TIC5V/POE1#</text>
<text x="208.3" y="121.7">P30/PO8/TIOC4B-A/TMR13/RxD1/MISOB-A/IRQ0/TDI</text>
<text x="208.3" y="124.2">P27/CS7#/PO7/TIOC2B/SCK1/RSPCKB-A/TCK</text>
<text x="286.6" y="121.7">PD7/D7/TIC5U/POE0#</text>
<text x="208.3" y="126.8">P26/CS6#/PO6/TIOC2A/TMO1/TxD1/MOSIB-A/TDO</text>
<text x="292" y="131.9">PE1/D9/SSLB2-B</text>
<text x="292" y="129.3">PE0/D8/SSLB1-B</text>
<text x="208.3" y="136.9">RES#</text>
<text x="282.7" y="134.4">PE2/D10/SSLB3-B/POE9#</text>
<text x="292.8" y="136.9">PE3/D11/POE8#</text>
<text x="282.5" y="142">PE5/D13/RSPCKB-B/IRQ5</text>
<text x="290.7" y="139.5">PE4/D12/SSLB0-B</text>
<text x="208.3" y="144.6">P35/NMI</text>
<text x="282.2" y="144.6">PE6/D14/MOSIB-B/IRQ6-A</text>
<text x="284.5" y="147.1">PE7/D15/MISOB-B/IRQ7</text>
<text x="208.3" y="154.7">P53/BCLK</text>
<text x="249" y="154.7">P13/ADTRG1#/PO13/TIOC0B/TMO3/TxD2-A/SDA0/IRQ3-B</text>
<text x="275.1" y="152.2">P12/TMCI1/RxD2-A/SCL0/IRQ2-B</text>
<text x="222.1" y="159.8">P16/PO14/TIOC3C/TMO2/IRQ6-B/USB0_VBUS/USB0_OVRCURB/USB0_VBUSEN-B</text>
<text x="237.4" y="157.3">P14/PO15/TIOC3A/TMRI2/IRQ4-B/USB0_OVRCURA/USB0_DPUPE-B</text>
<text x="208.3" y="162.3">VCC_USB</text>
<text x="208.3" y="167.4">USB0_DP</text>
<text x="262.1" y="167.4">P21/PO1/TIOCIB/TMCI0/RxD0/USB0_EXICEN</text>
<text x="268" y="164.9">P20/PO0/TIOC1A/TMRI0/TxD0/USB0_ID</text>
<text x="208.3" y="172.5">USB0_DM</text>
<text x="253.3" y="170">P22/PO2/TIOC3B/TCLKC-A/TMO0/SCK0/USB0_DRPD</text>
<text x="257" y="172.5">P23/PO3/TIOC3D/TCLKD-A/TxD3/USB0_DPUPE-A</text>
<text x="208.3" y="177.6">VSS_USB</text>
<text x="239.2" y="177.6">P25/CS5#/ADTRG0#-B/PO5/TIOC4C/TCLKB-A/RxD3/USB0_DPRPD</text>
<text x="241.4" y="175">P24/CS4#/PO4/TIOC4A/TCLKA-A/TMRI1/SCK3/USB0_VBUSEN-A</text>
<text x="259.3" y="182.7">P32/PO10/TIOC0C/TxD6/CTX0/IRQ2-A/RTCOUT</text>
<text x="269" y="185.2">P33/PO11/TIOC0D/RxD6/CRX0/IRQ3-A</text>
<text x="208.3" y="190.3">OSC2</text>
<text x="208.3" y="197.9">OSC1</text>
<text x="265.7" y="197.9">P51/WR1#/BC1#/WAIT#-D/SCK2/SSLB2-A</text>
<text x="274.6" y="195.4">P50/WR0#/WR#/TxD2-B/SSLB1-A</text>
<text x="282" y="200.4">P52/RD#/RxD2-B/SSLB3-A</text>
<text x="208.3" y="208.1">EXTAL</text>
<text x="284.5" y="208.1">P55/WAIT#-B/TIOC4D-B</text>
<text x="294.6" y="205.5">P54/TIOC4B-B</text>
<text x="208.3" y="215.7">XTAL</text>
<text x="243.6" y="215.9" transform="rotate(-90 243.6 215.9)">VSS</text>
<text x="253.8" y="215.9" transform="rotate(-90 253.8 215.9)">VSS</text>
<text x="261.4" y="215.9" transform="rotate(-90 261.4 215.9)">VSS</text>
<text x="282.8" y="215.7">P07/ADTRG0#-A/IRQ15-A</text>
<text x="291.2" y="213.1">P05/DA1/IRQ13-A</text>
</g>
<g font-size="2.3" fill="#f00">
<text x="328.2" y="30">OB-TCK</text>
<text x="406.9" y="30">OB-RESETn</text>
<text x="328.2" y="35.1">OB-EMLE</text>
<text x="328.2" y="32.5">OB-TRSTn</text>
<text x="410.7" y="32.5">OB-TDI</text>
<text x="410.7" y="35.1">OB-TMS</text>
<text x="127.5" y="38.9">ATTACH</text>
<text x="328.2" y="40.2">OB-TDO</text>
<text x="128.8" y="44">DDP</text>
<text x="128.8" y="46.5">DDM</text>
<text x="185.9" y="64.3">TRESout</text>
<text x="185.9" y="66.8">TEMLE</text>
<text x="185.9" y="74.4">TRSTout</text>
<text x="185.9" y="79.5">LED1</text>
<text x="330.7" y="82.1">TDOin</text>
<text x="185.9" y="87.1">OB-EMLE</text>
<text x="330.7" y="84.6">TDIout</text>
<text x="111" y="106.2">TRESin</text>
<text x="330.7" y="102.4">TRESin</text>
<text x="330.7" y="104.9">TDIin</text>
<text x="330.7" y="107.5">TMSin</text>
<text x="33.3" y="111.5">[2,6] RESET#</text>
<text x="110.8" y="110">TRESout</text>
<text x="330.7" y="112.5">TCKin</text>
<text x="330.7" y="110">TRSTin</text>
<text x="111" y="118.9">TRSTout</text>
<text x="111" y="115.1">TRSTin</text>
<text x="185.9" y="115.1">OB-TRSTn</text>
<text x="185.9" y="117.6">OB-TMS</text>
<text x="37.9" y="120.4">[2] nTRST</text>
<text x="111" y="122.7">TDIin</text>
<text x="185.9" y="120.2">OB-TDI</text>
<text x="185.9" y="122.7">OB-TCK</text>
<text x="185.9" y="125.2">OB-TDO</text>
<text x="39.1" y="128.1">[2] TDI</text>
<text x="111" y="126.5">TDIout</text>
<text x="111" y="129.1">TMSin</text>
<text x="39.1" y="134.4">[2] TMS</text>
<text x="111" y="132.9">TMSout</text>
<text x="111" y="135.4">TCKin</text>
<text x="185.9" y="135.4">OB-RESETn</text>
<text x="39.1" y="140.8">[2] TCK</text>
<text x="111" y="139.2">TCKout</text>
<text x="39.4" y="148.1">[2] TDO</text>
<text x="111" y="146.8">TDOin</text>
<text x="112.3" y="155.7">TEMLE</text>
<text x="334.5" y="155.7">ATTACH</text>
<text x="37.9" y="157.3">[2] EMLE</text>
<text x="335.8" y="158.3">TCKout</text>
<text x="183.4" y="165.9">DDP</text>
<text x="335.8" y="163.3">TMSout</text>
<text x="183.4" y="171">DDM</text>
<text x="335.8" y="173.5">TCKout</text>
<text x="335.8" y="171">TDIout</text>
<text x="335.8" y="168.4">TCKout</text>
<text x="335.8" y="176">TDOin</text>
</g>
<g font-size="1.8">
<text x="45.2" y="1.9">5</text>
<text x="130.6" y="1.9">4</text>
<text x="215.9" y="1.9">3</text>
<text x="301.3" y="1.9">2</text>
<text x="386.6" y="1.9">1</text>
<text x=".7" y="38.5">D</text>
<text x="429.9" y="38.5">D</text>
<text x=".7" y="107.1">C</text>
<text x="429.9" y="107.1">C</text>
<text x=".7" y="175.6">B</text>
<text x="429.9" y="175.6">B</text>
<text x=".7" y="244.2">A</text>
<text x="429.9" y="244.2">A</text>
<text x="45.2" y="278.8">5</text>
<text x="130.6" y="278.8">4</text>
<text x="215.9" y="278.8">3</text>
<text x="301.3" y="278.8">2</text>
<text x="386.6" y="278.8">1</text>
</g>
</svg>
